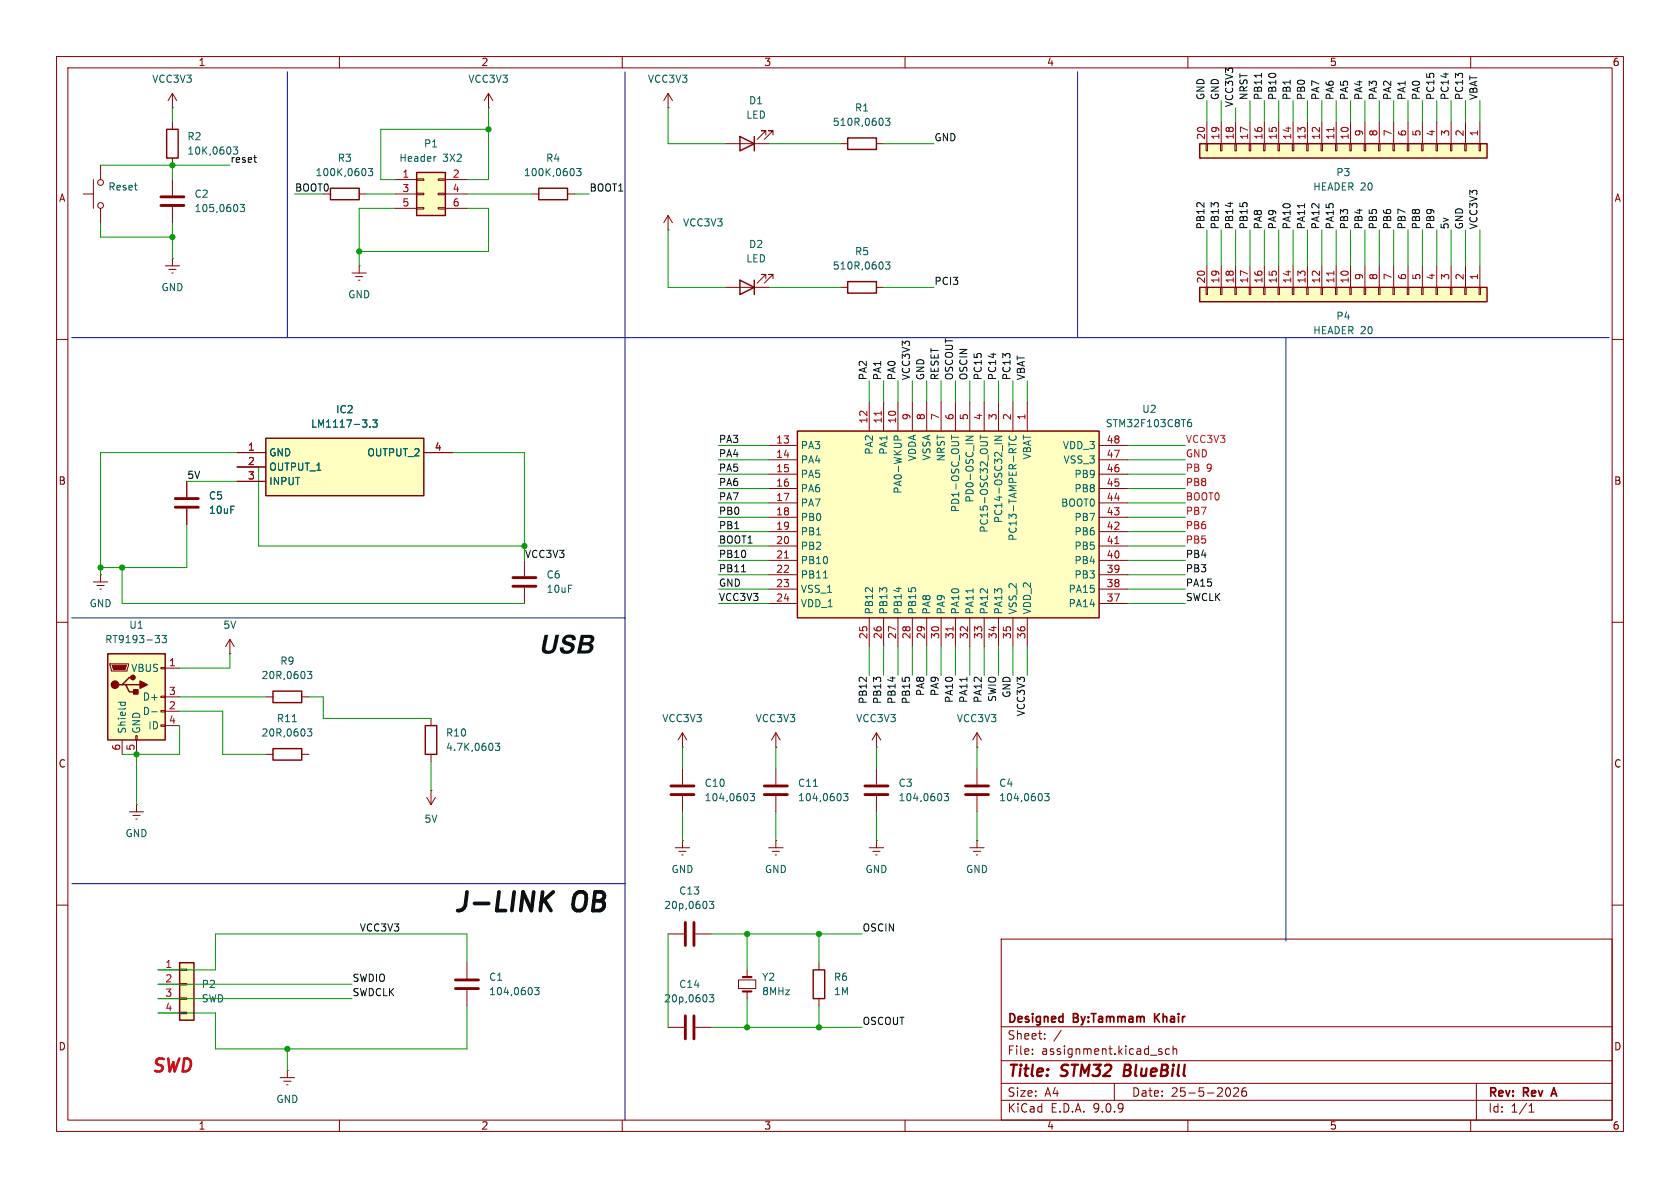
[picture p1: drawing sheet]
<svg xmlns="http://www.w3.org/2000/svg" width="297mm" height="210mm" viewBox="0 0 297 210" stroke-linecap="round" stroke-linejoin="round" font-family="sans-serif">
<g fill="none" stroke="#840000" stroke-width=".18">
<path d="M10 10h277v190h-277zM12 12h273v186h-273zM30.5 19.1h.1M30.5 16.5v2.6M30.5 16.5l-.8 1.3M30.5 16.5l.7 1.3M60 10v2M110 10v2M160 10v2M210 10v2M260 10v2M14.7 34.3h1.8"/>
<path d="M16.5 31.8v5M17.8 29.2v2.6M17.8 36.8v2.6M30.5 21.6v1.3M30.5 27.9v1.3M62.2 48.3h2.6M62.9 48.9h1.2M63.4 49.5h.2M63.5 47h.1M63.5 47v1.3M10 60h2M285 60h2"/>
<path d="M92.7 99.1v2.8M10 110h2M92.7 103.9v2.8M285 110h2M22.9 143.5h2.5M23.5 144.1h1.3M24 144.8h.3M24.1 142.2h.1M24.1 142.2v1.3M10 160h2M82.5 170.2v2.8M82.5 175v2.8"/>
<path d="M177 166h108v32h-108zM285 160h2M49.5 190.5h2.6M50.2 191.1h1.2M50.7 191.8h.2M50.8 189.2h.1M50.8 189.2v1.3M60 198v2M110 198v2M160 198v2M177 194.5h108M177 191.5h108"/>
<path d="M177 187.5h108M177 181.5h108M182.5 186.3v.1M182.5 185.5v.1M184.7 183.6v.1M184.7 182.8v.1M187.6 182.1l-1.3 2M197 191.5v3M205 185.9l.4 .1 .1 .2-.3 .2h-.2M205 185.4l.4 .1M206.7 185.5l-.4-.1-.3 .3v.4l.2 .2h.5M207.4 185.5l.2-.1 .4 .1v.9"/>
<path d="M207.4 184.9v1.5M210 198v2M217.2 192.3a.94 .94 0 0 1 0 1.5M218.1 192.4l.6-.1 .2 .1 .1 .3-1 1.1h1M220.2 192.3a.59 .59 0 0 0-.7 .6v.6l.2 .2 .4 .1 .2-.1 .1-.5-.2-.3h-.4l-.3 .3M260 198v2M261 191.5v6.5M270.3 196.6h.9M270.3 195.5l.4-.4v1.5"/>
<circle cx="17.8" cy="32.3" r=".51"/>
<circle cx="17.8" cy="36.3" r=".51"/>
</g>
<path d="M204.1 179.2v1.5M205 179.2l-.9 .8M274.3 193.4h.8M274.7 192.3l-.5 1.5" fill="none" stroke="#840000" stroke-width=".3"/>
<path d="M198.9 188.2l-.3 2h.8" fill="none" stroke="#840000" stroke-width=".4"/>
<path d="M29.5 22.9h2v5h-2z" fill="none" stroke="#840000" stroke-width=".25"/>
<path d="M41.2 26h.8l-.4 .5 .4 .1v.5M94.5 174.6h.8l-.4 .5 .3 .1v.5l-.1 .1-.6-.1" fill="none" stroke="#006464" stroke-width=".18"/>
<path d="M90.7 102.1h4M90.7 103.6h4M80.5 173.2h4.1M80.5 174.8h4.1" fill="none" stroke="#840000" stroke-width=".51"/>
<path d="M212.1 50.8h50.8v2.5h-50.8z" fill="#ffffc2"/>
<path d="M58.4 33.3h5.1v2h-5.1zM130.8 24.1l2.5 1.3-2.5 1.3zM133.3 24.1v2.6M149.9 24.4h5v2h-5zM130.8 49.5l2.5 1.3-2.5 1.3zM133.3 49.5v2.6M149.9 49.8h5v2h-5zM212.1 50.8h50.8v2.5h-50.8z" fill="none" stroke="#840000" stroke-width=".25"/>
<g fill="none" stroke="#840000" stroke-width=".18">
<path d="M118.1 19.1h.1M118.1 16.5l-.8 1.3M118.1 16.5l.8 1.3M118.1 16.5v2.6M30.5 31.8v2.7M30.5 36.6v2.8M63.5 34.3h1.3M118.1 38.1v2.5M118.1 38.1l-.8 1.3M118.1 38.1l.8 1.3M128.3 25.4h7.6M135.4 23.9v-.8h-.8h.8l-1.5 1.5"/>
<path d="M136.7 23.9v-.8h-.8h.8l-1.6 1.5M148.6 25.4h1.3M154.9 25.4h1.3M118.1 40.6h.1M128.3 50.8h7.6M135.4 49.3v-.8h-.8h.8l-1.5 1.5M136.7 49.3v-.8h-.8h.8l-1.6 1.5M148.6 50.8h1.3M154.9 50.8h1.3M213.2 50.8h.3v1.3h-.3zM213.4 47v3.8M215.8 50.8h.2v1.3h-.2z"/>
<path d="M215.9 47v3.8M218.3 50.8h.3v1.3h-.3zM218.4 47v3.8M220.9 50.8h.2v1.3h-.2zM221 47v3.8M223.4 50.8h.2v1.3h-.2zM223.5 47v3.8M225.9 50.8h.3v1.3h-.3zM226.1 47v3.8M228.5 50.8h.2v1.3h-.2zM228.6 47v3.8M231 50.8h.3v1.3h-.3z"/>
<path d="M231.1 47v3.8M233.6 50.8h.2v1.3h-.2zM233.7 47v3.8M236.1 50.8h.2v1.3h-.2zM236.2 47v3.8M238.6 50.8h.3v1.3h-.3zM238.8 47v3.8M241.2 50.8h.2v1.3h-.2zM241.3 47v3.8M243.7 50.8h.3v1.3h-.3zM243.8 47v3.8M246.3 50.8h.2v1.3h-.2z"/>
<path d="M246.4 47v3.8M248.8 50.8h.2v1.3h-.2zM248.9 47v3.8M251.3 50.8h.3v1.3h-.3zM251.5 47v3.8M253.9 50.8h.2v1.3h-.2zM254 47v3.8M256.4 50.8h.3v1.3h-.3zM256.5 47v3.8M259 50.8h.2v1.3h-.2zM259.1 47v3.8M261.5 50.8h.2v1.3h-.2z"/>
<path d="M261.6 47v3.8M118.1 165.1h2.8M122.9 165.1h2.8M118.1 181.6h2.8M122.9 181.6h2.8"/>
</g>
<path d="M235.8 47.9v.8" fill="none" stroke="#a90000" stroke-width=".18"/>
<path d="M42.4 36.1h.8l-.4 .5 .4 .1v.6l-.2 .1-.6-.1M65.1 29.8h.8l-.4 .5 .3 .1v.5l-.2 .2-.5-.2M156.5 20.9h.8l-.4 .5 .4 .1v.5l-.2 .2-.6-.2M156.5 46.3h.8l-.4 .5 .4 .1v.5l-.2 .2-.6-.2M125.4 159.3h.8l-.4 .5 .3 .1v.6l-.2 .1-.5-.1M125.4 175.8h.8l-.4 .5 .3 .1v.6l-.2 .1-.5-.1" fill="none" stroke="#006464" stroke-width=".18"/>
<path d="M28.4 34.8h4.1M28.4 36.3h4.1M121.2 163.1v4M121.2 179.6v4M122.7 163.1v4M122.7 179.6v4" fill="none" stroke="#840000" stroke-width=".51"/>
<path d="M31.7 170.2h2.6v10.1h-2.6z" fill="#ffffc2"/>
<path d="M48.3 132.3h5v2.1h-5zM31.7 170.2h2.6v10.1h-2.6z" fill="none" stroke="#840000" stroke-width=".25"/>
<g fill="none" stroke="#840000" stroke-width=".18">
<path d="M29.2 47h2.5M29.8 47.6h1.3M30.4 48.3h.2M30.5 45.7h.1M30.5 45.7v1.3M33 85.1v2.8M33 89.9v2.8M47 133.4h1.3M53.3 133.4h1.3M27.9 171.5h3.8M27.9 174h3.8M27.9 176.5h3.8"/>
<path d="M27.9 179.1h3.8M31.7 171.3h1.3v.3h-1.3zM31.7 173.9h1.3v.2h-1.3zM31.7 176.4h1.3v.3h-1.3zM31.7 178.9h1.3v.3h-1.3z"/>
</g>
<path d="M31 88.1h4.1M31 89.7h4.1" fill="none" stroke="#840000" stroke-width=".51"/>
<path d="M51.7 127.6h.7M54.3 128.8h.8l-.4 .5 .4 .2v.5l-.2 .1-.6-.1" fill="none" stroke="#006464" stroke-width=".18"/>
<path d="M73.7 30.5h5v7.6h-5z" fill="#ffffc2"/>
<path d="M73.7 30.5h5v7.6h-5z" fill="none" stroke="#840000" stroke-width=".25"/>
<path d="M69.8 31.8h3.9M69.8 34.3h3.9M69.8 36.8h3.9M73.7 31.6h1.2v.3h-1.2zM73.7 34.2h1.2v.2h-1.2zM73.7 36.7h1.2v.3h-1.2zM77.5 31.6h1.2v.3h-1.2zM77.5 34.2h1.2v.2h-1.2zM77.5 36.7h1.2v.3h-1.2zM78.7 31.8h3.8M78.7 34.3h3.8M78.7 36.8h3.8" fill="none" stroke="#840000" stroke-width=".18"/>
<path d="M77.1 27.7h-.3" fill="none" stroke="#006464" stroke-width=".18"/>
<path d="M47 77.5h27.9v10.1h-27.9z" fill="#ffffc2"/>
<path d="M47 77.5h27.9v10.1h-27.9zM143.8 171.5h2v5h-2z" fill="none" stroke="#840000" stroke-width=".25"/>
<path d="M41.9 80h5.1M41.9 82.6h5.1M41.9 85.1h5.1M74.9 80h5.1M130.6 173.2h3v1.6h-3zM132.1 171.5v1.2M132.1 175.3v1.2M144.8 170.2v1.3M144.8 176.5v1.3" fill="none" stroke="#840000" stroke-width=".18"/>
<path d="M65.4 75.4v.1M65.9 74.2h.8l-.4 .5 .3 .1v.6l-.2 .1-.5-.1" fill="none" stroke="#006464" stroke-width=".18"/>
<path d="M131.3 175.3h1.5M131.3 172.7h1.5" fill="none" stroke="#840000" stroke-width=".38"/>
<path d="M212.1 25.4h50.8v2.5h-50.8z" fill="#ffffc2"/>
<path d="M95.2 33.3h5.1v2h-5.1zM212.1 25.4h50.8v2.5h-50.8zM48.3 122.2h5v2h-5z" fill="none" stroke="#840000" stroke-width=".25"/>
<g fill="none" stroke="#840000" stroke-width=".18">
<path d="M86.4 19.1h.1M86.4 16.5l-.8 1.3M86.4 16.5l.7 1.3M86.4 16.5v2.6M94 34.3h1.2M100.3 34.3h1.3M213.2 25.4h.3v1.3h-.3zM213.4 21.6v3.8M215.8 25.4h.2v1.3h-.2zM215.9 21.6v3.8M218.3 25.4h.3v1.3h-.3zM218.4 21.6v3.8"/>
<path d="M220.9 25.4h.2v1.3h-.2zM221 21.6v3.8M223.4 25.4h.2v1.3h-.2zM223.5 21.6v3.8M225.9 25.4h.3v1.3h-.3zM226.1 21.6v3.8M228.5 25.4h.2v1.3h-.2zM228.6 21.6v3.8M231 25.4h.3v1.3h-.3zM231.1 21.6v3.8M233.6 25.4h.2v1.3h-.2zM233.7 21.6v3.8"/>
<path d="M236.1 25.4h.2v1.3h-.2zM236.2 21.6v3.8M238.6 25.4h.3v1.3h-.3zM238.8 21.6v3.8M241.2 25.4h.2v1.3h-.2zM241.3 21.6v3.8M243.7 25.4h.3v1.3h-.3zM243.8 21.6v3.8M246.3 25.4h.2v1.3h-.2zM246.4 21.6v3.8M248.8 25.4h.2v1.3h-.2zM248.9 21.6v3.8"/>
<path d="M251.3 25.4h.3v1.3h-.3zM251.5 21.6v3.8M253.9 25.4h.2v1.3h-.2zM254 21.6v3.8M256.4 25.4h.3v1.3h-.3zM256.5 21.6v3.8M259 25.4h.2v1.3h-.2zM259.1 21.6v3.8M261.5 25.4h.2v1.3h-.2zM261.6 21.6v3.8M40.6 115.6h.1M40.6 113l-.7 1.3"/>
<path d="M40.6 113l.8 1.3M40.6 113v2.6M47 123.2h1.3M53.3 123.2h1.3M76.2 139.7h.1M76.2 139.7v2.5M154.9 135.9v2.8M75.4 141l.8 1.2M77 141l-.8 1.2M154.9 140.7v2.8"/>
</g>
<path d="M235.8 22.5v.8" fill="none" stroke="#a90000" stroke-width=".18"/>
<path d="M101.9 29.8h.8l-.4 .5 .4 .1v.5l-.2 .2-.6-.2M54.3 118.7h.8l-.4 .5 .4 .1v.5l-.2 .2-.6-.2M166.9 140.3h.8l-.4 .5 .3 .1v.5l-.2 .1-.5-.1" fill="none" stroke="#006464" stroke-width=".18"/>
<path d="M152.9 138.9h4.1M152.9 140.5h4.1" fill="none" stroke="#840000" stroke-width=".51"/>
<path d="M19 115.6h10.2v15.2h-10.2z" fill="#ffffc2"/>
<path d="M19 115.6h10.2v15.2h-10.2zM23.5 119.8h-.6l-1.3 1.2h-.6M21.6 121h.6l.7 1.3h1.2M22.2 121h2.6" fill="none" stroke="#840000" stroke-width=".25"/>
<path d="M19.4 117.3h3.3v.3l-.2 1h-2.8zM28.4 118h.8v.2h-.8zM29.2 118.1h2.5M21.6 130.8v2.6M24 130h.3v.8h-.3zM24.1 130.8v2.6M28.4 123.1h.8v.2h-.8zM28.4 125.6h.8v.3h-.8zM28.4 128.1h.8v.3h-.8zM29.2 123.2h2.5M29.2 125.7h2.5M29.2 128.3h2.5" fill="none" stroke="#840000" stroke-width=".18"/>
<path d="M19.8 117.6h2.6l-.3 .8h-2z" fill="#840000" stroke="#840000" stroke-width=".18"/>
<g fill="#840000" stroke="#840000" stroke-width=".25">
<path d="M23.6 121.9h.8v.8h-.8z"/>
<path d="M24.8 120.4l1.2 .6-1.2 .7z"/>
<circle cx="20.3" cy="121" r=".63"/>
<circle cx="23.5" cy="119.8" r=".38"/>
</g>
<path d="M27.4 112.3h.8l-.4 .5 .4 .1v.5l-.2 .2h-.4M28.6 112.3h.8l-.4 .5 .4 .1v.6l-.2 .1-.6-.1M20.9 124.1h1.3M21.4 124.1l-.1 .4M22.1 124.1l.1 .4M26.8 125.8h1" fill="none" stroke="#006464" stroke-width=".18"/>
<path d="M141 76.2h53.3v33h-53.3z" fill="#ffffc2"/>
<path d="M141 76.2h53.3v33h-53.3zM75.2 128.3h2v5.1h-2z" fill="none" stroke="#840000" stroke-width=".25"/>
<g fill="none" stroke="#840000" stroke-width=".18">
<path d="M135.9 78.7h5.1M153.7 71.1v5.1M156.2 71.1v5.1M158.7 71.1v5.1M161.3 71.1v5.1M163.8 71.1v5.1M166.4 71.1v5.1M168.9 71.1v5.1M171.4 71.1v5.1M174 71.1v5.1M176.5 71.1v5.1M179.1 71.1v5.1"/>
<path d="M181.6 71.1v5.1M194.3 78.7h5.1M33 85.1v2.8M33 89.9v2.8M41.9 80h5.1M41.9 82.6h5.1M41.9 85.1h5.1M74.9 80h5.1M135.9 81.3h5.1M135.9 83.8h5.1M135.9 86.4h5.1M135.9 88.9h5.1"/>
<path d="M135.9 91.4h5.1M135.9 94h5.1M135.9 96.5h5.1M135.9 99.1h5.1M194.3 81.3h5.1M194.3 83.8h5.1M194.3 86.4h5.1M194.3 88.9h5.1M194.3 91.4h5.1M194.3 94h5.1M194.3 96.5h5.1M194.3 99.1h5.1"/>
<path d="M16.5 102.9h2.5M17.1 103.5h1.3M17.7 104.1h.2M17.8 101.6h.1M17.8 101.6v1.3M135.9 101.6h5.1M135.9 104.1h5.1M135.9 106.7h5.1M153.7 109.2v5.1M156.2 109.2v5.1M158.7 109.2v5.1M161.3 109.2v5.1"/>
<path d="M163.8 109.2v5.1M166.4 109.2v5.1M168.9 109.2v5.1M171.4 109.2v5.1M174 109.2v5.1M176.5 109.2v5.1M179.1 109.2v5.1M181.6 109.2v5.1M194.3 101.6h5.1M194.3 104.1h5.1M194.3 106.7h5.1M76.2 127v1.3"/>
<path d="M76.2 133.4v1.2M120.6 132.1h.1M120.6 129.5l-.7 1.3M120.6 129.5l.8 1.3M120.6 129.5v2.6M120.6 135.9v2.8M137.2 132.1h.1M137.2 129.5v2.6M137.2 135.9v2.8M137.2 129.5l-.8 1.3M137.2 129.5l.7 1.3M154.9 132.1h.1"/>
<path d="M154.9 129.5l-.7 1.3M154.9 129.5l.8 1.3M154.9 129.5v2.6M172.7 132.1h.1M172.7 129.5v2.6M172.7 135.9v2.8M172.7 129.5l-.7 1.3M172.7 129.5l.8 1.3M119.4 149.9h2.5M120 150.5h1.3M120.5 151.1h.3M120.6 148.6h.1"/>
<path d="M120.6 140.7v2.8M120.6 148.6v1.3M135.9 149.9h2.5M136.5 150.5h1.3M137 151.1h.3M137.2 148.6h.1M137.2 140.7v2.8M137.2 148.6v1.3M153.7 149.9h2.5M154.3 150.5h1.3M154.8 151.1h.3M154.9 148.6h.1"/>
<path d="M154.9 148.6v1.3M171.4 149.9h2.6M172.1 150.5h1.3M172.6 151.1h.2M172.7 148.6h.1M172.7 140.7v2.8M172.7 148.6v1.3"/>
</g>
<g fill="none" stroke="#006464" stroke-width=".18">
<path d="M65.4 75.4v.1M65.9 74.2h.8l-.4 .5 .3 .1v.6l-.2 .1-.5-.1M158.1 77.8v-.5l.2-.2 .4 .1v.6M168.2 77.3h1.3M168.2 76.9v.8M170.8 77.1h1.2l-1.2 .7h1.2M173.3 78.1h1l.2 .1M173.3 76.9v.8M173.3 77.3h1.3M175.8 77.1h1.3l-1.3 .7h1.3M175.8 78.4h1.3M178.4 78.2v.7"/>
<path d="M178.4 78.6h1.2M178.5 77.1a.6 .6 0 0 0 .4 .8 .6 .6 0 0 0 .7-.6l-.1-.2M209.9 74.9l.3-.2h.2l.3 .2v.3l-.3 .2h-.3l-.2-.2M210.5 74.2h-.3l-.3 .5M145.6 102.2h.7M172 104.1v.7M87.6 131.4h.7l-.4 .5 .4 .1v.5l-.2 .2-.5-.2M143.8 139h.7M132.6 140.3h.8l-.4 .5 .3 .1v.5l-.1 .1-.6-.1M149.1 140.3h.8l-.4 .5 .4 .1v.5l-.2 .1-.6-.1M184.7 140.3h.8l-.5 .5 .4 .1v.5l-.2 .1-.5-.1"/>
</g>
<path d="M155.8 72.7v.7M138.7 98.6h.7M197.1 96.1h.7M168.5 110.8v.7" fill="none" stroke="#a90000" stroke-width=".18"/>
<path d="M118.6 138.9h4.1M135.1 138.9h4.1M170.7 138.9h4.1M118.6 140.5h4.1M135.1 140.5h4.1M170.7 140.5h4.1" fill="none" stroke="#840000" stroke-width=".51"/>
<path d="M223 13v.7M44.9 27.9h.4M45.1 28.6l.2 .1M230.6 36v.7M131.1 101.1h.7M170.9 119.7v.7" fill="none" stroke="#0f0f0f" stroke-width=".18"/>
<path d="M96.2 159.1l1.2 1.9M97.8 157.7l-2.1 1.9" fill="none" stroke="#0f0f0f" stroke-width=".66"/>
<path d="M50.8 12.7v47M110.5 12.7v185.4M190.5 12.7v47M12.7 59.7h271.8M227.3 59.7v106.7M12.7 109.2h97.8M12.7 156.2h97.8" fill="none" stroke="#0000c2" stroke-width=".18"/>
<g fill="none" stroke="#009600" stroke-width=".18">
<path d="M30.5 19.1v2.5M86.4 19.1v12.7h-3.9M118.1 19.1v6.3h10.2M213.4 17.8v3.8M215.9 17.8v3.8M218.4 19.1v2.5M221 17.8v3.8M223.5 17.8v3.8M226.1 17.8v3.8M228.6 17.8v3.8M231.1 17.8v3.8M233.7 17.8v3.8"/>
<path d="M236.2 17.8v3.8M238.8 17.8v3.8M241.3 17.8v3.8M243.8 17.8v3.8M246.4 17.8v3.8M248.9 17.8v3.8M251.5 17.8v3.8M254 17.8v3.8M256.5 17.8v3.8M259.1 17.8v3.8M261.6 17.8v3.8M17.8 39.4v2.5h12.7"/>
<path d="M17.8 29.2h22.8M30.5 29.2v2.6M30.5 39.4v6.3M52.1 34.3h5M64.8 34.3h5M69.8 36.8h-6.3v10.2M82.5 36.8h3.9v7.7h-22.9M82.5 34.3h11.5M86.4 22.9h-19.1v8.9h2.5M101.6 34.3h2.5M135.9 25.4h12.7M156.2 25.4h8.9"/>
<path d="M118.1 40.6v10.2h10.2M135.9 50.8h12.7M156.2 50.8h8.9M213.4 40.6v6.4M215.9 40.6v6.4M218.4 40.6v6.4M221 40.6v6.4M223.5 40.6v6.4M226.1 40.6v6.4M228.6 40.6v6.4M231.1 40.6v6.4M233.7 40.6v6.4"/>
<path d="M236.2 40.6v6.4M238.8 40.6v6.4M241.3 40.6v6.4M243.8 40.6v6.4M246.4 40.6v6.4M248.9 40.6v6.4M251.5 40.6v6.4M254 40.6v6.4M256.5 40.6v6.4M259.1 40.6v6.4M261.6 40.6v6.4M127 78.7h8.9"/>
<path d="M153.7 67.3v3.8M156.2 67.3v3.8M158.7 67.3v3.8M161.3 67.3v3.8M163.8 67.3v3.8M166.4 67.3v3.8M168.9 67.3v3.8M171.4 67.3v3.8M174 67.3v3.8M176.5 67.3v3.8M179.1 67.3v3.8M181.6 67.3v3.8"/>
<path d="M199.4 78.7h10.1M33 92.7v7.6h-15.2M33 85.1h8.9M41.9 82.6h3.8v13.9h47M41.9 80h-24.1v21.6M80 80h12.7v19.1M127 96.5h8.9M127 81.3h8.9M127 86.4h8.9M127 83.8h8.9M127 88.9h8.9M127 94h8.9"/>
<path d="M127 91.4h8.9M127 99.1h8.9M199.4 96.5h10.1M199.4 81.3h10.1M199.4 86.4h10.1M199.4 83.8h10.1M199.4 88.9h10.1M199.4 94h10.1M199.4 91.4h10.1M199.4 99.1h10.1M21.6 100.3v6.4h71.1M40.6 115.6v2.5h-8.9"/>
<path d="M127 106.7h8.9M127 104.1h8.9M127 101.6h8.9M153.7 114.3v5.1M156.2 114.3v5.1M158.7 114.3v5.1M161.3 114.3v5.1M163.8 114.3v5.1M166.4 114.3v5.1M168.9 114.3v5.1M171.4 114.3v5.1M174 114.3v5.1"/>
<path d="M176.5 114.3v5.1M179.1 114.3v5.1M181.6 114.3v5.1M199.4 106.7h10.1M199.4 104.1h10.1M199.4 101.6h10.1M24.1 133.4v8.8M31.7 123.2h15.3M31.7 125.7h7.7v7.7h7.6M31.7 128.3v5.1h-10.1M54.6 123.2h2.5v3.8h19.1M76.2 134.6v5.1"/>
<path d="M120.6 132.1v3.8M137.2 132.1v3.8M154.9 132.1v3.8M172.7 132.1v3.8M120.6 143.5v5.1M137.2 143.5v5.1M154.9 143.5v5.1M172.7 143.5v5.1M27.9 176.5h34.3M27.9 174h34.3M82.5 170.2v-5.1h-44.4v6.4h-10.2M82.5 177.8v7.6h-44.4v-6.3h-10.2"/>
<path d="M118.1 165.1v16.5M125.7 165.1h26.7M132.1 165.1v6.4M132.1 176.5v5.1M144.8 165.1v5.1M144.8 177.8v3.8M50.8 185.4v3.8M125.7 181.6h26.7"/>
</g>
<g fill="#009600" stroke="#009600" stroke-width=".18">
<circle cx="92.7" cy="96.5" r=".46"/>
<circle cx="21.6" cy="100.3" r=".46"/>
<circle cx="17.8" cy="100.3" r=".46"/>
<circle cx="86.4" cy="22.9" r=".46"/>
<circle cx="63.5" cy="44.5" r=".46"/>
<circle cx="132.1" cy="181.6" r=".46"/>
<circle cx="144.8" cy="181.6" r=".46"/>
<circle cx="144.8" cy="165.1" r=".46"/>
<circle cx="30.5" cy="29.2" r=".46"/>
<circle cx="30.5" cy="41.9" r=".46"/>
<circle cx="24.1" cy="133.4" r=".46"/>
<circle cx="132.1" cy="165.1" r=".46"/>
<circle cx="50.8" cy="185.4" r=".46"/>
</g>
<g font-size="4.6" fill="#0f0f0f">
<text x="95.2" y="116.1">USB</text>
<text x="80" y="161.4">J-LINK</text>
<text x="101.5" y="161.4">OB</text>
</g>
<text font-size="3.2" fill="#ff061c" x="26.7" y="189.7">SWD</text>
<g font-size="2.8" fill="#840000">
<text x="178" y="190.9">Title:</text>
<text x="187.7" y="190.9">STM32</text>
<text x="199.5" y="190.9">BlueBill</text>
</g>
<g font-size="2.1" fill="#840000">
<text x="178" y="184">Sheet:</text>
<text x="178" y="181.2">Designed</text>
<text x="189.8" y="181.2">By:Tammam</text>
<text x="204.8" y="181.2">Khair</text>
<text x="178" y="186.7">File:</text>
<text x="184.1" y="186.7">assignment.kicad_sch</text>
<text x="178" y="196.9">KiCad</text>
<text x="178" y="194.1">Size:</text>
<text x="184.7" y="194.1">A4</text>
<text x="185.7" y="196.9">E.D.A.</text>
<text x="193.3" y="196.9">9.0.9</text>
<text x="200" y="194.1">Date:</text>
<text x="207" y="194.1">25-5-2026</text>
<text x="263" y="194.3">Rev:</text>
<text x="263" y="196.9">Id:</text>
<text x="267.1" y="196.9">1/1</text>
<text x="269.4" y="194.3">Rev</text>
<text x="275.1" y="194.3">A</text>
</g>
<g font-size="1.8" fill="#840000">
<text x="35" y="11.9">1</text>
<text x="85" y="11.9">2</text>
<text x="135" y="11.9">3</text>
<text x="185" y="11.9">4</text>
<text x="235" y="11.9">5</text>
<text x="285" y="11.9">6</text>
<text x="10.3" y="35.9">A</text>
<text x="285.3" y="35.9">A</text>
<text x="10.3" y="85.9">B</text>
<text x="285.3" y="85.9">B</text>
<text x="10.3" y="135.9">C</text>
<text x="285.3" y="135.9">C</text>
<text x="10.3" y="185.9">D</text>
<text x="285.3" y="185.9">D</text>
<text x="35" y="199.9">1</text>
<text x="85" y="199.9">2</text>
<text x="135" y="199.9">3</text>
<text x="185" y="199.9">4</text>
<text x="235" y="199.9">5</text>
<text x="285" y="199.9">6</text>
</g>
<g font-size="1.8" fill="#006464">
<text x="26.8" y="14.8">VCC3V3</text>
<text x="82.7" y="14.8">VCC3V3</text>
<text x="114.4" y="14.8">VCC3V3</text>
<text x="131.8" y="21.2">LED</text>
<text x="132.3" y="18.6">D1</text>
<text x="147.1" y="22.5">510R,0603</text>
<text x="151.1" y="19.9">R1</text>
<text x="33" y="25">R2</text>
<text x="33" y="27.5">10K,0603</text>
<text x="59.6" y="28.8">R3</text>
<text x="70.5" y="28.8">Header</text>
<text x="74.9" y="26.3">P1</text>
<text x="78.3" y="28.8">3X2</text>
<text x="96.4" y="28.8">R4</text>
<text x="19.1" y="33.9">Reset</text>
<text x="34.3" y="35.2">C2</text>
<text x="55.7" y="31.3">100K,0603</text>
<text x="92.5" y="31.3">100K,0603</text>
<text x="232.1" y="33.9">HEADER 20</text>
<text x="236.1" y="31.3">P3</text>
<text x="34.3" y="37.7">105,0603</text>
<text x="120.7" y="40.2">VCC3V3</text>
<text x="131.8" y="46.6">LED</text>
<text x="132.3" y="44">D2</text>
<text x="147.1" y="47.9">510R,0603</text>
<text x="151.1" y="45.3">R5</text>
<text x="28.4" y="51.7">GND</text>
<text x="61.5" y="52.9">GND</text>
<text x="232.1" y="59.3">HEADER 20</text>
<text x="236.1" y="56.7">P4</text>
<text x="54.9" y="75.8">LM1117-3.3</text>
<text x="59.3" y="73.3">IC2</text>
<text x="195.4" y="75.7">STM32F103C8T6</text>
<text x="201.8" y="73.2">U2</text>
<text x="47.5" y="80.9">GND</text>
<text x="47.5" y="83.4">OUTPUT_1</text>
<text x="64.8" y="80.9">OUTPUT_2</text>
<text x="141.5" y="79.6">PA3</text>
<text x="141.5" y="82.1">PA4</text>
<text x="154.5" y="80.5" transform="rotate(-90 154.5 80.5)">PA2</text>
<text x="157.1" y="80.5" transform="rotate(-90 157.1 80.5)">PA1</text>
<text x="162.2" y="81.6" transform="rotate(-90 162.2 81.6)">VDDA</text>
<text x="164.7" y="81.5" transform="rotate(-90 164.7 81.5)">VSSA</text>
<text x="167.2" y="81.7" transform="rotate(-90 167.2 81.7)">NRST</text>
<text x="182.5" y="81.3" transform="rotate(-90 182.5 81.3)">VBAT</text>
<text x="187.8" y="79.6">VDD_3</text>
<text x="187.9" y="82.1">VSS_3</text>
<text x="36.8" y="88.5">C5</text>
<text x="47.5" y="86">INPUT</text>
<text x="141.5" y="84.7">PA5</text>
<text x="141.5" y="87.2">PA6</text>
<text x="141.5" y="89.8">PA7</text>
<text x="159.6" y="87.4" transform="rotate(-90 159.6 87.4)">PA0-WKUP</text>
<text x="172.3" y="88.9" transform="rotate(-90 172.3 88.9)">PD0-OSC_IN</text>
<text x="187.5" y="89.8">BOOT0</text>
<text x="189.8" y="84.7">PB9</text>
<text x="189.8" y="87.2">PB8</text>
<text x="36.8" y="91">10uF</text>
<text x="141.5" y="92.3">PB0</text>
<text x="141.5" y="94.8">PB1</text>
<text x="169.8" y="90.6" transform="rotate(-90 169.8 90.6)">PD1-OSC_OUT</text>
<text x="174.9" y="94.3" transform="rotate(-90 174.9 94.3)">PC15-OSC32_OUT</text>
<text x="177.4" y="92.6" transform="rotate(-90 177.4 92.6)">PC14-OSC32_IN</text>
<text x="179.9" y="95.7" transform="rotate(-90 179.9 95.7)">PC13-TAMPER-RTC</text>
<text x="189.8" y="92.3">PB7</text>
<text x="189.8" y="94.8">PB6</text>
<text x="141.5" y="97.4">PB2</text>
<text x="141.5" y="99.9">PB10</text>
<text x="189.8" y="97.4">PB5</text>
<text x="189.8" y="99.9">PB4</text>
<text x="15.7" y="107.5">GND</text>
<text x="96.5" y="102.5">C6</text>
<text x="96.5" y="105">10uF</text>
<text x="141.5" y="102.5">PB11</text>
<text x="141.5" y="105">VSS_1</text>
<text x="141.5" y="107.5">VDD_1</text>
<text x="188.8" y="105">PA15</text>
<text x="188.8" y="107.5">PA14</text>
<text x="189.8" y="102.5">PB3</text>
<text x="18.5" y="113.9">RT9193-33</text>
<text x="22.8" y="111.4">U1</text>
<text x="39.4" y="111.4">5V</text>
<text x="154.5" y="108.7" transform="rotate(-90 154.5 108.7)">PB12</text>
<text x="157.1" y="108.7" transform="rotate(-90 157.1 108.7)">PB13</text>
<text x="159.6" y="108.7" transform="rotate(-90 159.6 108.7)">PB14</text>
<text x="162.2" y="108.7" transform="rotate(-90 162.2 108.7)">PB15</text>
<text x="164.7" y="108.7" transform="rotate(-90 164.7 108.7)">PA8</text>
<text x="167.2" y="108.7" transform="rotate(-90 167.2 108.7)">PA9</text>
<text x="169.8" y="108.7" transform="rotate(-90 169.8 108.7)">PA10</text>
<text x="172.3" y="108.7" transform="rotate(-90 172.3 108.7)">PA11</text>
<text x="174.9" y="108.7" transform="rotate(-90 174.9 108.7)">PA12</text>
<text x="177.4" y="108.7" transform="rotate(-90 177.4 108.7)">PA13</text>
<text x="179.9" y="108.7" transform="rotate(-90 179.9 108.7)">VSS_2</text>
<text x="182.5" y="108.7" transform="rotate(-90 182.5 108.7)">VDD_2</text>
<text x="23.1" y="119">VBUS</text>
<text x="49.5" y="117.7">R9</text>
<text x="25.1" y="124.1">D+</text>
<text x="46.1" y="120.2">20R,0603</text>
<text x="22.5" y="129.8" transform="rotate(-90 22.5 129.8)">Shield</text>
<text x="25" y="129.8" transform="rotate(-90 25 129.8)">GND</text>
<text x="25.1" y="126.6">D-</text>
<text x="26.1" y="129.1">ID</text>
<text x="46.1" y="130.4">20R,0603</text>
<text x="48.9" y="127.9">R11</text>
<text x="78.7" y="130.4">R10</text>
<text x="117" y="127.9">VCC3V3</text>
<text x="133.5" y="127.9">VCC3V3</text>
<text x="151.3" y="127.9">VCC3V3</text>
<text x="169.1" y="127.9">VCC3V3</text>
<text x="78.7" y="132.9">4.7K,0603</text>
<text x="124.5" y="141.8">104,0603</text>
<text x="124.5" y="139.3">C10</text>
<text x="141" y="141.8">104,0603</text>
<text x="141" y="139.3">C11</text>
<text x="158.8" y="139.3">C3</text>
<text x="158.8" y="141.8">104,0603</text>
<text x="176.5" y="139.3">C4</text>
<text x="176.5" y="141.8">104,0603</text>
<text x="22.1" y="148.2">GND</text>
<text x="74.9" y="145.6">5V</text>
<text x="118.6" y="154.5">GND</text>
<text x="135.1" y="154.5">GND</text>
<text x="152.9" y="154.5">GND</text>
<text x="170.7" y="154.5">GND</text>
<text x="117.3" y="160.9">20p,0603</text>
<text x="120" y="158.3">C13</text>
<text x="86.4" y="173.6">C1</text>
<text x="134.6" y="173.6">Y2</text>
<text x="147.3" y="173.6">R6</text>
<text x="35.6" y="174.9">P2</text>
<text x="35.6" y="177.4">SWD</text>
<text x="86.4" y="176.1">104,0603</text>
<text x="117.3" y="177.4">20p,0603</text>
<text x="120" y="174.9">C14</text>
<text x="134.6" y="176.1">8MHz</text>
<text x="147.3" y="176.1">1M</text>
<text x="48.8" y="195.2">GND</text>
</g>
<g font-size="1.8" fill="#0f0f0f">
<text x="213" y="17.8" transform="rotate(-90 213 17.8)">GND</text>
<text x="215.6" y="17.8" transform="rotate(-90 215.6 17.8)">GND</text>
<text x="220.6" y="17.8" transform="rotate(-90 220.6 17.8)">NRST</text>
<text x="223.2" y="17.8" transform="rotate(-90 223.2 17.8)">PB11</text>
<text x="225.7" y="17.8" transform="rotate(-90 225.7 17.8)">PB10</text>
<text x="228.3" y="17.8" transform="rotate(-90 228.3 17.8)">PB1</text>
<text x="230.8" y="17.8" transform="rotate(-90 230.8 17.8)">PB0</text>
<text x="233.3" y="17.8" transform="rotate(-90 233.3 17.8)">PA7</text>
<text x="235.9" y="17.8" transform="rotate(-90 235.9 17.8)">PA6</text>
<text x="238.4" y="17.8" transform="rotate(-90 238.4 17.8)">PA5</text>
<text x="241" y="17.8" transform="rotate(-90 241 17.8)">PA4</text>
<text x="243.5" y="17.8" transform="rotate(-90 243.5 17.8)">PA3</text>
<text x="246" y="17.8" transform="rotate(-90 246 17.8)">PA2</text>
<text x="248.6" y="17.8" transform="rotate(-90 248.6 17.8)">PA1</text>
<text x="251.1" y="17.8" transform="rotate(-90 251.1 17.8)">PA0</text>
<text x="253.7" y="17.8" transform="rotate(-90 253.7 17.8)">PC15</text>
<text x="256.2" y="17.8" transform="rotate(-90 256.2 17.8)">PC14</text>
<text x="258.7" y="17.8" transform="rotate(-90 258.7 17.8)">PC13</text>
<text x="261.3" y="17.8" transform="rotate(-90 261.3 17.8)">VBAT</text>
<text x="218.1" y="19.1" transform="rotate(-90 218.1 19.1)">VCC3V3</text>
<text x="40.6" y="28.9">reset</text>
<text x="165.1" y="25.1">GND</text>
<text x="52.1" y="33.9">BOOT0</text>
<text x="104.1" y="33.9">BOOT1</text>
<text x="213" y="40.6" transform="rotate(-90 213 40.6)">PB12</text>
<text x="215.6" y="40.6" transform="rotate(-90 215.6 40.6)">PB13</text>
<text x="218.1" y="40.6" transform="rotate(-90 218.1 40.6)">PB14</text>
<text x="220.6" y="40.6" transform="rotate(-90 220.6 40.6)">PB15</text>
<text x="223.2" y="40.6" transform="rotate(-90 223.2 40.6)">PA8</text>
<text x="225.7" y="40.6" transform="rotate(-90 225.7 40.6)">PA9</text>
<text x="228.3" y="40.6" transform="rotate(-90 228.3 40.6)">PA10</text>
<text x="230.8" y="40.6" transform="rotate(-90 230.8 40.6)">PA11</text>
<text x="233.3" y="40.6" transform="rotate(-90 233.3 40.6)">PA12</text>
<text x="235.9" y="40.6" transform="rotate(-90 235.9 40.6)">PA15</text>
<text x="238.4" y="40.6" transform="rotate(-90 238.4 40.6)">PB3</text>
<text x="241" y="40.6" transform="rotate(-90 241 40.6)">PB4</text>
<text x="243.5" y="40.6" transform="rotate(-90 243.5 40.6)">PB5</text>
<text x="246" y="40.6" transform="rotate(-90 246 40.6)">PB6</text>
<text x="248.6" y="40.6" transform="rotate(-90 248.6 40.6)">PB7</text>
<text x="251.1" y="40.6" transform="rotate(-90 251.1 40.6)">PB8</text>
<text x="253.7" y="40.6" transform="rotate(-90 253.7 40.6)">PB9</text>
<text x="256.2" y="40.6" transform="rotate(-90 256.2 40.6)">5v</text>
<text x="258.7" y="40.6" transform="rotate(-90 258.7 40.6)">GND</text>
<text x="261.3" y="40.6" transform="rotate(-90 261.3 40.6)">VCC3V3</text>
<text x="165.1" y="50.5">PCI3</text>
<text x="153.3" y="67.3" transform="rotate(-90 153.3 67.3)">PA2</text>
<text x="155.9" y="67.3" transform="rotate(-90 155.9 67.3)">PA1</text>
<text x="158.4" y="67.3" transform="rotate(-90 158.4 67.3)">PA0</text>
<text x="160.9" y="67.3" transform="rotate(-90 160.9 67.3)">VCC3V3</text>
<text x="163.5" y="67.3" transform="rotate(-90 163.5 67.3)">GND</text>
<text x="166" y="67.3" transform="rotate(-90 166 67.3)">RESET</text>
<text x="168.6" y="67.3" transform="rotate(-90 168.6 67.3)">OSCOUT</text>
<text x="171.1" y="67.3" transform="rotate(-90 171.1 67.3)">OSCIN</text>
<text x="173.6" y="67.3" transform="rotate(-90 173.6 67.3)">PC15</text>
<text x="176.2" y="67.3" transform="rotate(-90 176.2 67.3)">PC14</text>
<text x="178.7" y="67.3" transform="rotate(-90 178.7 67.3)">PC13</text>
<text x="181.3" y="67.3" transform="rotate(-90 181.3 67.3)">VBAT</text>
<text x="127" y="80.9">PA4</text>
<text x="127" y="78.4">PA3</text>
<text x="127" y="83.5">PA5</text>
<text x="33" y="84.7">5V</text>
<text x="127" y="88.6">PA7</text>
<text x="127" y="86">PA6</text>
<text x="127" y="93.6">PB1</text>
<text x="127" y="91.1">PB0</text>
<text x="92.7" y="98.7">VCC3V3</text>
<text x="127" y="96.2">BOOT1</text>
<text x="127" y="98.7">PB10</text>
<text x="127" y="101.3">PB11</text>
<text x="209.5" y="101.3">PB3</text>
<text x="209.5" y="98.7">PB4</text>
<text x="127" y="106.3">VCC3V3</text>
<text x="127" y="103.8">GND</text>
<text x="209.5" y="103.8">PA15</text>
<text x="209.5" y="106.3">SWCLK</text>
<text x="153.3" y="124.5" transform="rotate(-90 153.3 124.5)">PB12</text>
<text x="155.9" y="124.5" transform="rotate(-90 155.9 124.5)">PB13</text>
<text x="158.4" y="124.5" transform="rotate(-90 158.4 124.5)">PB14</text>
<text x="160.9" y="124.5" transform="rotate(-90 160.9 124.5)">PB15</text>
<text x="163.5" y="123.2" transform="rotate(-90 163.5 123.2)">PA8</text>
<text x="166" y="123.2" transform="rotate(-90 166 123.2)">PA9</text>
<text x="168.6" y="124.4" transform="rotate(-90 168.6 124.4)">PA10</text>
<text x="171.1" y="124.4" transform="rotate(-90 171.1 124.4)">PA11</text>
<text x="173.6" y="124.4" transform="rotate(-90 173.6 124.4)">PA12</text>
<text x="176.2" y="124.2" transform="rotate(-90 176.2 124.2)">SWIO</text>
<text x="178.7" y="123.5" transform="rotate(-90 178.7 123.5)">GND</text>
<text x="181.3" y="126.7" transform="rotate(-90 181.3 126.7)">VCC3V3</text>
<text x="63.5" y="164.8">VCC3V3</text>
<text x="152.4" y="164.8">OSCIN</text>
<text x="62.2" y="173.6">SWDIO</text>
<text x="62.2" y="176.2">SWDCLK</text>
<text x="152.4" y="181.3">OSCOUT</text>
</g>
<g font-size="1.8" fill="#a90000">
<text x="213.1" y="24.8" transform="rotate(-90 213.1 24.8)">20</text>
<text x="215.6" y="24.8" transform="rotate(-90 215.6 24.8)">19</text>
<text x="218.2" y="24.8" transform="rotate(-90 218.2 24.8)">18</text>
<text x="220.7" y="24.8" transform="rotate(-90 220.7 24.8)">17</text>
<text x="223.3" y="24.8" transform="rotate(-90 223.3 24.8)">16</text>
<text x="225.8" y="24.8" transform="rotate(-90 225.8 24.8)">15</text>
<text x="228.3" y="24.8" transform="rotate(-90 228.3 24.8)">14</text>
<text x="230.9" y="24.8" transform="rotate(-90 230.9 24.8)">13</text>
<text x="233.4" y="24.8" transform="rotate(-90 233.4 24.8)">12</text>
<text x="236" y="24.8" transform="rotate(-90 236 24.8)">11</text>
<text x="238.5" y="24.8" transform="rotate(-90 238.5 24.8)">10</text>
<text x="241" y="24.2" transform="rotate(-90 241 24.2)">9</text>
<text x="243.6" y="24.2" transform="rotate(-90 243.6 24.2)">8</text>
<text x="246.1" y="24.2" transform="rotate(-90 246.1 24.2)">7</text>
<text x="248.7" y="24.2" transform="rotate(-90 248.7 24.2)">6</text>
<text x="251.2" y="24.2" transform="rotate(-90 251.2 24.2)">5</text>
<text x="253.7" y="24.2" transform="rotate(-90 253.7 24.2)">4</text>
<text x="256.3" y="24.2" transform="rotate(-90 256.3 24.2)">3</text>
<text x="258.8" y="24.2" transform="rotate(-90 258.8 24.2)">2</text>
<text x="261.4" y="24.2" transform="rotate(-90 261.4 24.2)">1</text>
<text x="71" y="31.5">1</text>
<text x="71" y="34">3</text>
<text x="79.9" y="31.5">2</text>
<text x="79.9" y="34">4</text>
<text x="71" y="36.6">5</text>
<text x="79.9" y="36.6">6</text>
<text x="213.1" y="50.2" transform="rotate(-90 213.1 50.2)">20</text>
<text x="215.6" y="50.2" transform="rotate(-90 215.6 50.2)">19</text>
<text x="218.2" y="50.2" transform="rotate(-90 218.2 50.2)">18</text>
<text x="220.7" y="50.2" transform="rotate(-90 220.7 50.2)">17</text>
<text x="223.3" y="50.2" transform="rotate(-90 223.3 50.2)">16</text>
<text x="225.8" y="50.2" transform="rotate(-90 225.8 50.2)">15</text>
<text x="228.3" y="50.2" transform="rotate(-90 228.3 50.2)">14</text>
<text x="230.9" y="50.2" transform="rotate(-90 230.9 50.2)">13</text>
<text x="233.4" y="50.2" transform="rotate(-90 233.4 50.2)">12</text>
<text x="236" y="50.2" transform="rotate(-90 236 50.2)">11</text>
<text x="238.5" y="50.2" transform="rotate(-90 238.5 50.2)">10</text>
<text x="241" y="49.6" transform="rotate(-90 241 49.6)">9</text>
<text x="243.6" y="49.6" transform="rotate(-90 243.6 49.6)">8</text>
<text x="246.1" y="49.6" transform="rotate(-90 246.1 49.6)">7</text>
<text x="248.7" y="49.6" transform="rotate(-90 248.7 49.6)">6</text>
<text x="251.2" y="49.6" transform="rotate(-90 251.2 49.6)">5</text>
<text x="253.7" y="49.6" transform="rotate(-90 253.7 49.6)">4</text>
<text x="256.3" y="49.6" transform="rotate(-90 256.3 49.6)">3</text>
<text x="258.8" y="49.6" transform="rotate(-90 258.8 49.6)">2</text>
<text x="261.4" y="49.6" transform="rotate(-90 261.4 49.6)">1</text>
<text x="153.4" y="75" transform="rotate(-90 153.4 75)">12</text>
<text x="156" y="75" transform="rotate(-90 156 75)">11</text>
<text x="158.5" y="75" transform="rotate(-90 158.5 75)">10</text>
<text x="161" y="74.4" transform="rotate(-90 161 74.4)">9</text>
<text x="163.6" y="74.4" transform="rotate(-90 163.6 74.4)">8</text>
<text x="166.1" y="74.4" transform="rotate(-90 166.1 74.4)">7</text>
<text x="168.7" y="74.4" transform="rotate(-90 168.7 74.4)">6</text>
<text x="171.2" y="74.4" transform="rotate(-90 171.2 74.4)">5</text>
<text x="173.7" y="74.4" transform="rotate(-90 173.7 74.4)">4</text>
<text x="176.3" y="74.4" transform="rotate(-90 176.3 74.4)">3</text>
<text x="178.8" y="74.4" transform="rotate(-90 178.8 74.4)">2</text>
<text x="181.4" y="74.4" transform="rotate(-90 181.4 74.4)">1</text>
<text x="43.7" y="79.8">1</text>
<text x="43.7" y="82.3">2</text>
<text x="76.8" y="79.8">4</text>
<text x="137.1" y="78.5">13</text>
<text x="137.1" y="81">14</text>
<text x="137.1" y="83.6">15</text>
<text x="195.5" y="78.5">48</text>
<text x="195.5" y="81">47</text>
<text x="195.5" y="83.6">46</text>
<text x="43.7" y="84.8">3</text>
<text x="137.1" y="86.1">16</text>
<text x="137.1" y="88.6">17</text>
<text x="195.5" y="86.1">45</text>
<text x="195.5" y="88.6">44</text>
<text x="137.1" y="91.2">18</text>
<text x="137.1" y="93.7">19</text>
<text x="195.5" y="91.2">43</text>
<text x="195.5" y="93.7">42</text>
<text x="137.1" y="96.3">20</text>
<text x="137.1" y="98.8">21</text>
<text x="137.1" y="101.3">22</text>
<text x="195.5" y="96.3">41</text>
<text x="195.5" y="98.8">40</text>
<text x="195.5" y="101.3">39</text>
<text x="137.1" y="103.9">23</text>
<text x="137.1" y="106.4">24</text>
<text x="195.5" y="103.9">38</text>
<text x="195.5" y="106.4">37</text>
<text x="153.4" y="113.1" transform="rotate(-90 153.4 113.1)">25</text>
<text x="156" y="113.1" transform="rotate(-90 156 113.1)">26</text>
<text x="158.5" y="113.1" transform="rotate(-90 158.5 113.1)">27</text>
<text x="161" y="113.1" transform="rotate(-90 161 113.1)">28</text>
<text x="163.6" y="113.1" transform="rotate(-90 163.6 113.1)">29</text>
<text x="166.1" y="113.1" transform="rotate(-90 166.1 113.1)">30</text>
<text x="168.7" y="113.1" transform="rotate(-90 168.7 113.1)">31</text>
<text x="171.2" y="113.1" transform="rotate(-90 171.2 113.1)">32</text>
<text x="173.7" y="113.1" transform="rotate(-90 173.7 113.1)">33</text>
<text x="176.3" y="113.1" transform="rotate(-90 176.3 113.1)">34</text>
<text x="178.8" y="113.1" transform="rotate(-90 178.8 113.1)">35</text>
<text x="181.4" y="113.1" transform="rotate(-90 181.4 113.1)">36</text>
<text x="29.8" y="117.9">1</text>
<text x="29.8" y="122.9">3</text>
<text x="29.8" y="125.5">2</text>
<text x="29.8" y="128">4</text>
<text x="21.3" y="132.8" transform="rotate(-90 21.3 132.8)">6</text>
<text x="23.9" y="132.8" transform="rotate(-90 23.9 132.8)">5</text>
<text x="29.1" y="171.2">1</text>
<text x="29.1" y="173.7">2</text>
<text x="29.1" y="176.3">3</text>
<text x="29.1" y="178.8">4</text>
</g>
<g font-size="1.8" fill="#ff0025">
<text x="209.5" y="83.5">PB</text>
<text x="213.3" y="83.5">9</text>
</g>
<text font-size="1.8" fill="#f01" x="209.5" y="80.9">GND</text>
<text font-size="1.8" fill="#ff1a30" x="209.5" y="78.4">VCC3V3</text>
<text font-size="1.8" fill="#ff0a18" x="209.5" y="88.6">BOOT0</text>
<text font-size="1.8" fill="#f00" x="209.5" y="86">PB8</text>
<text font-size="1.8" fill="#ff0012" x="209.5" y="93.6">PB6</text>
<text font-size="1.8" fill="#ff0a16" x="209.5" y="91.1">PB7</text>
<text font-size="1.8" fill="#ff0714" x="209.5" y="96.2">PB5</text>
</svg>
